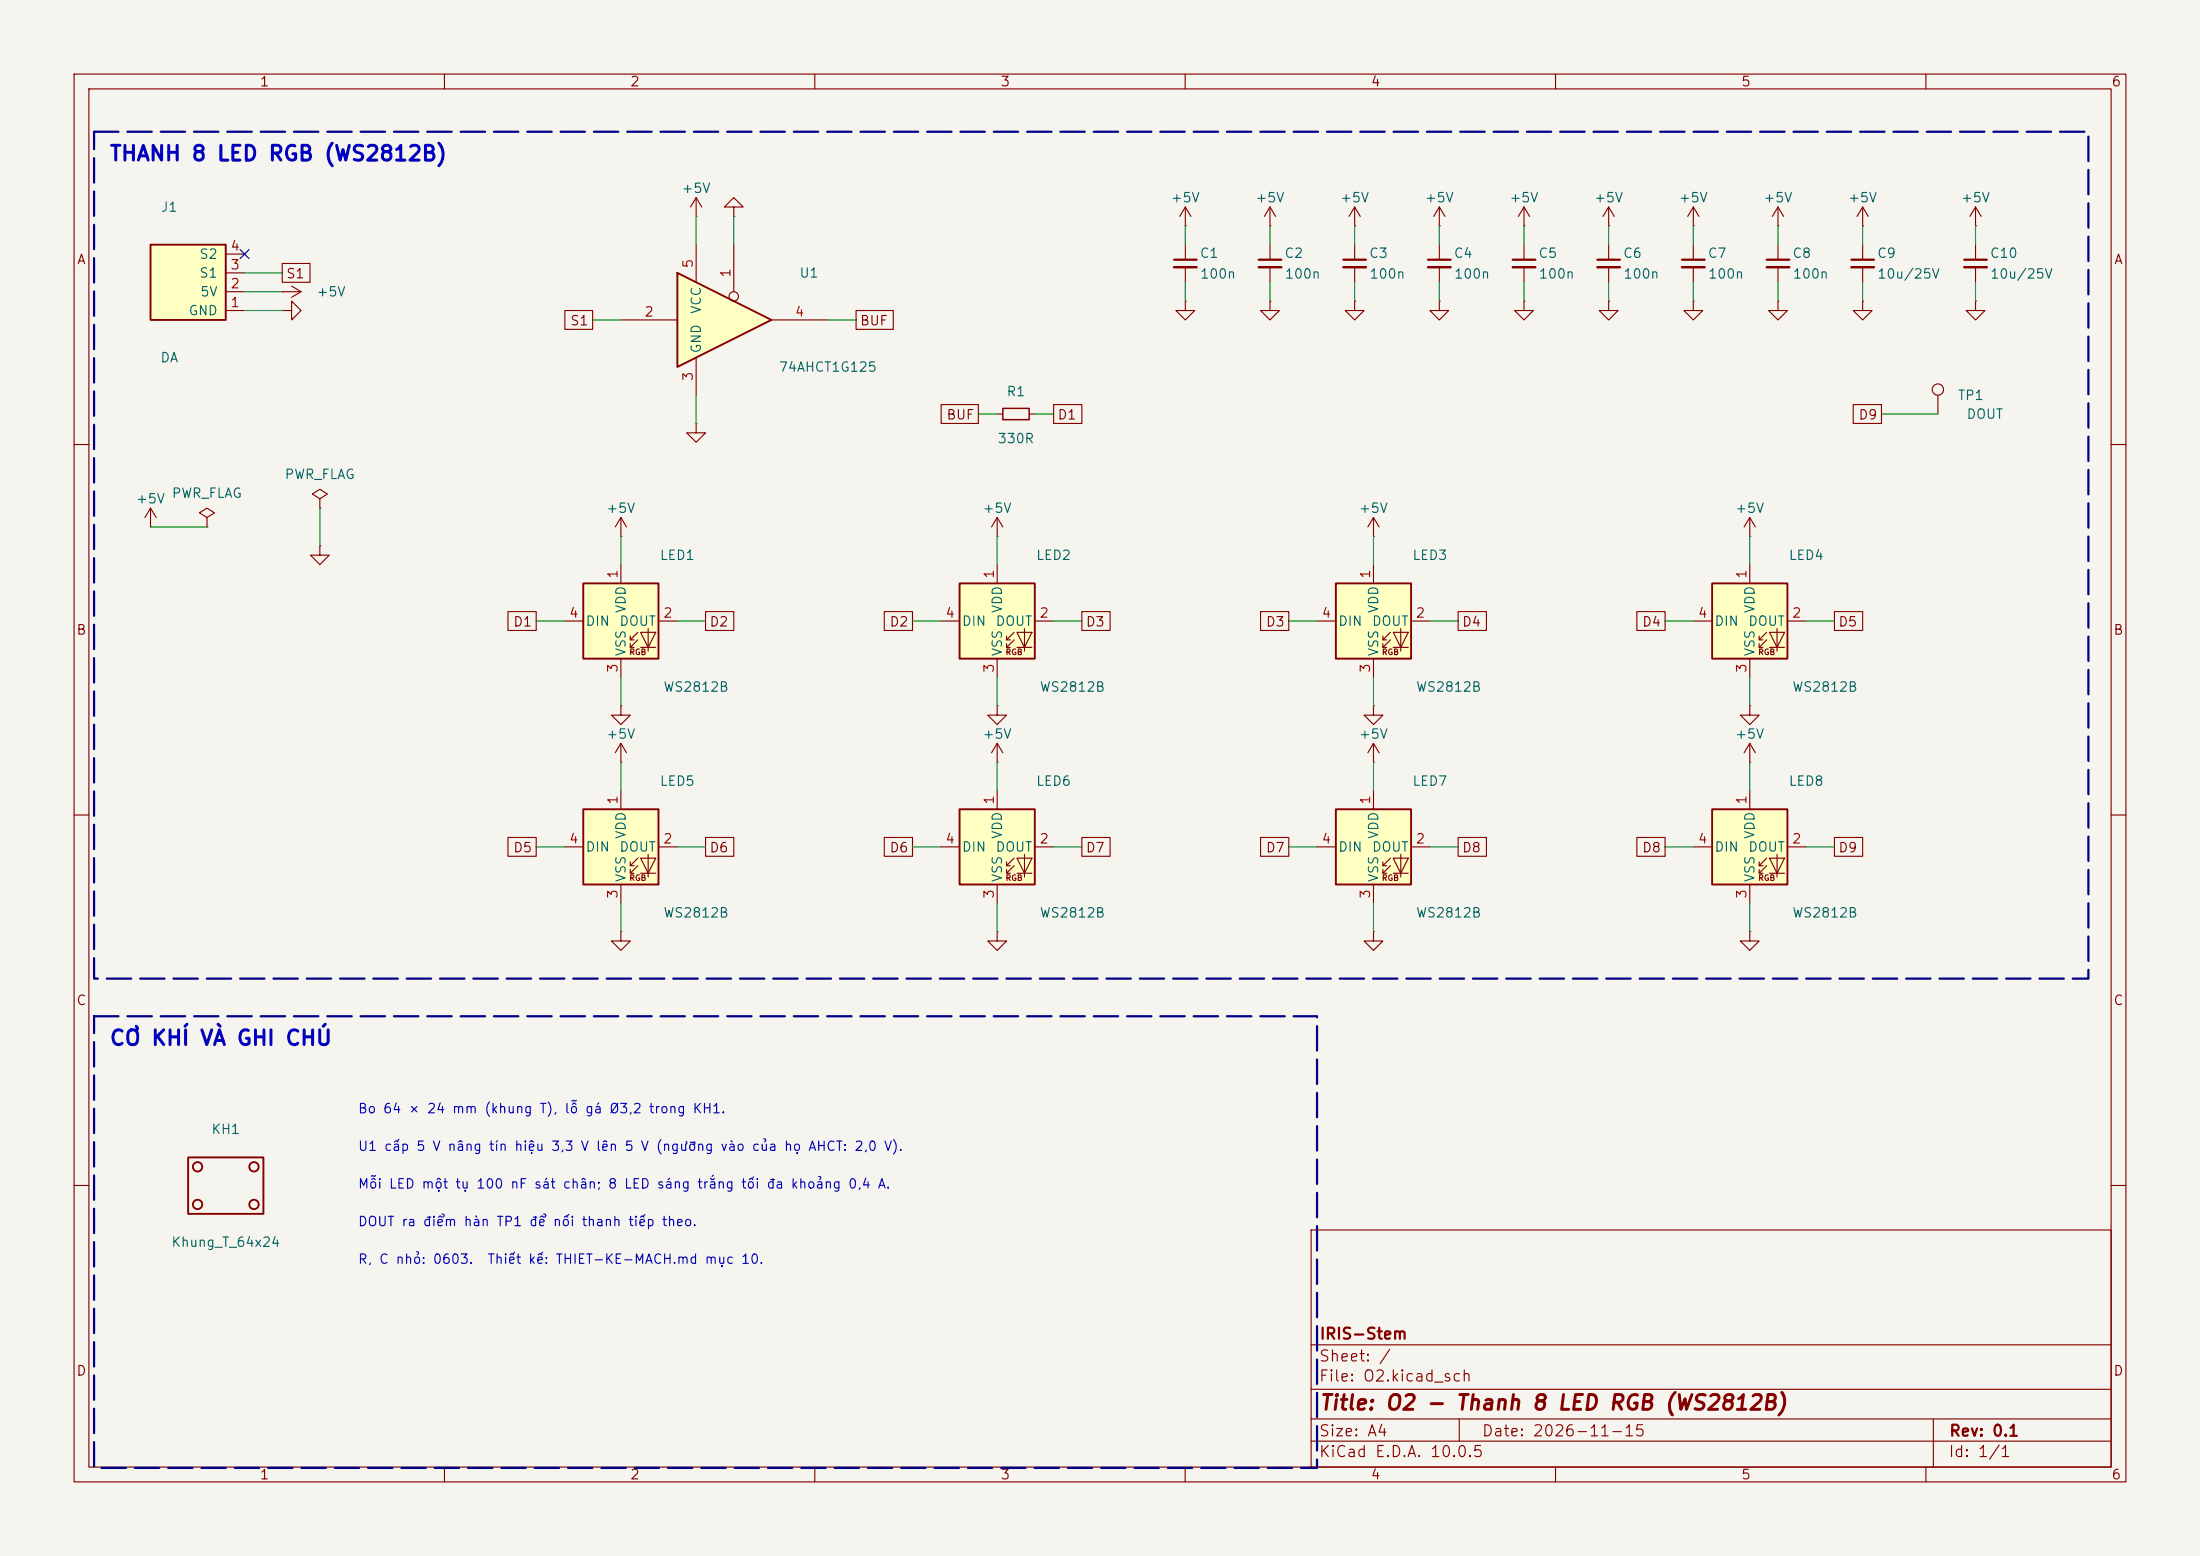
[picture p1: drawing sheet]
<svg xmlns="http://www.w3.org/2000/svg" width="297mm" height="210mm" viewBox="0 0 297 210" stroke-linecap="round" stroke-linejoin="round" font-family="sans-serif">
<path d="M0 0h297v210h-297z" fill="#f5f4ef" stroke="#f5f4ef" stroke-width=".14"/>
<g fill="none" stroke="#840000" stroke-width=".15">
<path d="M10 10h277v190h-277zM12 12h273v186h-273zM60 10v2M110 10v2M160 10v2M210 10v2M260 10v2M10 60h2M285 60h2M10 110h2M285 110h2M10 160h2"/>
<path d="M177 166h108v32h-108zM285 160h2M60 198v2M110 198v2M160 198v2M177 194.5h108M177 191.5h108M177 187.5h108M177 181.5h108M197 191.5v3M210 198v2M260 198v2"/>
<path d="M261 191.5v6.5"/>
</g>
<path d="M180.3 78.7h10.2v10.2h-10.2z" fill="#ffffc2"/>
<path d="M185.4 76.2v2.5M177.8 83.8h2.5M185.4 88.9v2.5M186.7 86.4h.5M186.7 87.4h.5M187.7 85.3l-1 1.1v-.5M187.7 86.4l-1 1v-.5M188.1 85.3h2l-1 2.1zM188.1 87.4h2M189.1 84.8v3.1M190.5 83.8h2.5" fill="none" stroke="#840000" stroke-width=".15"/>
<path d="M180.3 78.7h10.2v10.2h-10.2z" fill="none" stroke="#840000" stroke-width=".25"/>
<path d="M180.3 109.2h10.2v10.2h-10.2z" fill="#ffffc2"/>
<g fill="none" stroke="#840000" stroke-width=".15">
<path d="M94 29.2h.1M94 26.7l-.8 1.2M94 26.7l.7 1.2M94 26.7v2.5M160 30.5h.1M160 27.9l-.7 1.3M160 27.9l.8 1.3M160 27.9v2.6M160 33v2.1M160 36.1v2M171.4 30.5h.1M171.4 27.9v2.6"/>
<path d="M171.4 33v2.1M171.4 36.1v2M171.4 27.9l-.7 1.3M171.4 27.9l.8 1.3M205.7 30.5h.1M205.7 27.9l-.7 1.3M205.7 27.9l.8 1.3M205.7 27.9v2.6M217.2 30.5h.1M217.2 27.9l-.8 1.3M217.2 27.9l.7 1.3M217.2 27.9v2.6"/>
<path d="M228.6 30.5h.1M228.6 27.9l-.8 1.3M228.6 27.9l.8 1.3M228.6 27.9v2.6M228.6 33v2.1M228.6 36.1v2M240 30.5h.1M240 27.9l-.7 1.3M240 27.9l.8 1.3M240 27.9v2.6M160 40.6v1.3h1.3l-1.3 1.3-1.3-1.3h1.3M160 40.6h.1"/>
<path d="M171.4 40.6v1.3h1.3l-1.3 1.3-1.2-1.3h1.2M171.4 40.6h.1M217.2 40.6v1.3h1.2l-1.2 1.3-1.3-1.3h1.3M217.2 40.6h.1M228.6 40.6v1.3h1.3l-1.3 1.3-1.3-1.3h1.3M228.6 40.6h.1M240 40.6v1.3h1.3l-1.3 1.3-1.2-1.3h1.2M240 40.6h.1M261.6 53.3v2.6M266.7 40.6v1.3h1.3l-1.3 1.3-1.3-1.3h1.3M266.7 40.6h.1M83.8 95.3v1.2h1.3l-1.3 1.3-1.3-1.3h1.3"/>
<path d="M83.8 95.3h.1M185.4 95.3v1.2h1.3l-1.3 1.3-1.3-1.3h1.3M185.4 95.3h.1M236.2 95.3v1.2h1.3l-1.3 1.3-1.3-1.3h1.3M236.2 95.3h.1M83.8 102.9h.1M83.8 100.3l-.7 1.3M83.8 100.3l.8 1.3M83.8 100.3v2.6M177.8 114.3h2.5M185.4 102.9h.1M185.4 100.3v2.6"/>
<path d="M185.4 106.7v2.5M185.4 119.4v2.5M185.4 100.3l-.7 1.3M185.4 100.3l.8 1.3M186.7 116.8h.5M186.7 117.9h.5M187.7 115.8l-1 1v-.5M187.7 116.8l-1 1.1v-.6M188.1 115.8h2l-1 2.1zM188.1 117.9h2M189.1 115.3v3.1M190.5 114.3h2.5"/>
<path d="M83.8 125.7v1.3h1.3l-1.3 1.3-1.3-1.3h1.3M83.8 125.7h.1"/>
<circle cx="261.6" cy="52.6" r=".76"/>
</g>
<path d="M180.3 109.2h10.2v10.2h-10.2z" fill="none" stroke="#840000" stroke-width=".25"/>
<path d="M158.5 35.1h3M169.9 35.1h3.1M227.1 35.1h3" fill="none" stroke="#840000" stroke-width=".3"/>
<path d="M158.5 36.1h3M169.9 36.1h3.1M227.1 36.1h3" fill="none" stroke="#840000" stroke-width=".33"/>
<path d="M78.7 109.2h10.2v10.2h-10.2z" fill="#ffffc2"/>
<path d="M76.2 114.3h2.5M83.8 106.7v2.5M83.8 119.4v2.5M85.1 116.8h.5M85.1 117.9h.5M86.1 115.8l-1 1v-.5M86.1 116.8l-1 1.1v-.6M86.5 115.8h2l-1 2.1zM86.5 117.9h2M87.5 115.3v3.1M88.9 114.3h2.5" fill="none" stroke="#840000" stroke-width=".15"/>
<path d="M78.7 109.2h10.2v10.2h-10.2z" fill="none" stroke="#840000" stroke-width=".25"/>
<path d="M78.7 78.7h10.2v10.2h-10.2z" fill="#ffffc2"/>
<g fill="none" stroke="#840000" stroke-width=".15">
<path d="M240 33v2.1M240 36.1v2M83.8 72.4h.1M83.8 69.9v2.5M83.8 76.2v2.5M83.8 69.9l-.7 1.2M83.8 69.9l.8 1.2M134.6 72.4h.1M134.6 69.9l-.7 1.2M134.6 69.9l.8 1.2M134.6 69.9v2.5M185.4 72.4h.1"/>
<path d="M185.4 69.9l-.7 1.2M185.4 69.9l.8 1.2M185.4 69.9v2.5M76.2 83.8h2.5M83.8 88.9v2.5M85.1 86.4h.5M85.1 87.4h.5M86.1 85.3l-1 1.1v-.5M86.1 86.4l-1 1v-.5M86.5 85.3h2l-1 2.1zM86.5 87.4h2M87.5 84.8v3.1"/>
<path d="M88.9 83.8h2.5M134.6 95.3v1.2h1.3l-1.3 1.3-1.3-1.3h1.3M134.6 95.3h.1M134.6 102.9h.1M134.6 100.3v2.6M134.6 100.3l-.7 1.3M134.6 100.3l.8 1.3M134.6 125.7v1.3h1.3l-1.3 1.3-1.3-1.3h1.3M134.6 125.7h.1M185.4 125.7v1.3h1.3l-1.3 1.3-1.3-1.3h1.3M185.4 125.7h.1"/>
</g>
<path d="M78.7 78.7h10.2v10.2h-10.2z" fill="none" stroke="#840000" stroke-width=".25"/>
<path d="M238.5 35.1h3.1" fill="none" stroke="#840000" stroke-width=".3"/>
<path d="M238.5 36.1h3.1" fill="none" stroke="#840000" stroke-width=".33"/>
<path d="M129.5 78.7h10.2v10.2h-10.2z" fill="#ffffc2"/>
<path d="M134.6 76.2v2.5M127 83.8h2.5M134.6 88.9v2.5M135.9 86.4h.5M135.9 87.4h.5M136.9 85.3l-1 1.1v-.5M136.9 86.4l-1 1v-.5M137.3 85.3h2l-1 2.1zM137.3 87.4h2M138.3 84.8v3.1M139.7 83.8h2.5" fill="none" stroke="#840000" stroke-width=".15"/>
<path d="M129.5 78.7h10.2v10.2h-10.2z" fill="none" stroke="#840000" stroke-width=".25"/>
<path d="M129.5 109.2h10.2v10.2h-10.2z" fill="#ffffc2"/>
<g fill="none" stroke="#840000" stroke-width=".15">
<path d="M38.1 39.4h.1M38.1 39.4h2.5M39.4 38.6l1.2 .8M40.6 39.4l-1.2 .7M127 114.3h2.5M134.6 106.7v2.5M134.6 119.4v2.5M135.9 116.8h.5M135.9 117.9h.5M136.9 115.8l-1 1v-.5M136.9 116.8l-1 1.1v-.6M137.3 115.8h2l-1 2.1z"/>
<path d="M137.3 117.9h2M138.3 115.3v3.1M139.7 114.3h2.5M236.2 102.9h.1M236.2 100.3l-.7 1.3M236.2 100.3l.8 1.3M236.2 100.3v2.6M236.2 125.7v1.3h1.3l-1.3 1.3-1.3-1.3h1.3M236.2 125.7h.1"/>
</g>
<path d="M129.5 109.2h10.2v10.2h-10.2z" fill="none" stroke="#840000" stroke-width=".25"/>
<path d="M20.3 33h10.2v10.2h-10.2z" fill="#ffffc2"/>
<g fill="none" stroke="#840000" stroke-width=".25">
<path d="M20.3 33h10.2v10.2h-10.2zM25.4 156.2h10.2v7.6h-10.2z"/>
<circle cx="26.7" cy="157.5" r=".63"/>
<circle cx="34.3" cy="157.5" r=".63"/>
<circle cx="26.7" cy="162.6" r=".63"/>
<circle cx="34.3" cy="162.6" r=".63"/>
</g>
<g fill="none" stroke="#840000" stroke-width=".15">
<path d="M30.5 39.4h2.5M30.5 36.8h2.5M30.5 34.3h2.5M251.5 33v2.1M251.5 36.1v2M30.5 41.9h2.5M38.1 41.9h1.3v-1.3l1.2 1.3-1.2 1.3v-1.3M38.1 41.9h.1M94 57.2v1.2h1.2l-1.2 1.3-1.3-1.3h1.3M94 57.2h.1M134.6 55.9h.8M138.9 55.9h.8"/>
<path d="M20.3 71.1h.1M20.3 68.6l-.7 1.3M20.3 68.6l.8 1.3M20.3 68.6v2.5M27.9 69.9l1.1-.7-1.1-.6-1 .6 1 .7v1.2M27.9 71.1h.1M43.2 73.7v1.2h1.2l-1.2 1.3-1.3-1.3h1.3M43.2 73.7h.1M43.2 67.3l1-.6-1-.7-1 .7 1 .6v1.3M43.2 68.6h.1"/>
</g>
<path d="M249.9 35.1h3.1" fill="none" stroke="#840000" stroke-width=".3"/>
<path d="M249.9 36.1h3.1" fill="none" stroke="#840000" stroke-width=".33"/>
<path d="M135.4 55.1h3.5v1.5h-3.5z" fill="none" stroke="#840000" stroke-width=".2"/>
<path d="M231.1 109.2h10.2v10.2h-10.2z" fill="#ffffc2"/>
<g fill="none" stroke="#840000" stroke-width=".15">
<path d="M99.1 27.9h1.2l-1.2-1.2-1.3 1.2h1.3v1.3M99.1 29.2h.1M228.6 114.3h2.5M236.2 106.7v2.5M236.2 119.4v2.5M237.5 116.8h.5M237.5 117.9h.5M238.5 115.8l-1 1v-.5M238.5 116.8l-1 1.1v-.6M238.9 115.8h2l-1 2.1zM238.9 117.9h2M239.9 115.3v3.1"/>
<path d="M241.3 114.3h2.5"/>
</g>
<path d="M231.1 109.2h10.2v10.2h-10.2z" fill="none" stroke="#840000" stroke-width=".25"/>
<path d="M91.4 36.8l12.7 6.4-12.7 6.3z" fill="#ffffc2"/>
<path d="M91.4 36.8l12.7 6.4-12.7 6.3z" fill="none" stroke="#840000" stroke-width=".25"/>
<g fill="none" stroke="#840000" stroke-width=".15">
<path d="M94 33v5.1M99.1 33v6.4M194.3 33v2.1M194.3 36.1v2M205.7 33v2.1M205.7 36.1v2M217.2 33v2.1M217.2 36.1v2M83.8 43.2h7.6M94 48.3v5M104.1 43.2h7.7M194.3 40.6v1.3h1.3l-1.3 1.3-1.3-1.3h1.3"/>
<path d="M194.3 40.6h.1M205.7 40.6v1.3h1.3l-1.3 1.3-1.2-1.3h1.2M205.7 40.6h.1M251.5 40.6v1.3h1.2l-1.2 1.3-1.3-1.3h1.3M251.5 40.6h.1M236.2 72.4h.1M236.2 69.9l-.7 1.2M236.2 69.9l.8 1.2M236.2 69.9v2.5"/>
<circle cx="99.1" cy="40" r=".63"/>
</g>
<path d="M192.8 35.1h3M204.2 35.1h3.1M215.6 35.1h3.1" fill="none" stroke="#840000" stroke-width=".3"/>
<path d="M192.8 36.1h3M204.2 36.1h3.1M215.6 36.1h3.1" fill="none" stroke="#840000" stroke-width=".33"/>
<path d="M231.1 78.7h10.2v10.2h-10.2z" fill="#ffffc2"/>
<g fill="none" stroke="#840000" stroke-width=".15">
<path d="M38.1 35.6h3.8v2.5h-3.8zM182.9 30.5h.1M182.9 27.9v2.6M182.9 33v2.1M182.9 36.1v2M182.9 27.9l-.8 1.3M182.9 27.9l.7 1.3M194.3 30.5h.1M194.3 27.9l-.8 1.3M194.3 27.9l.8 1.3M194.3 27.9v2.6M251.5 30.5h.1"/>
<path d="M251.5 27.9l-.8 1.3M251.5 27.9l.7 1.3M251.5 27.9v2.6M266.7 30.5h.1M266.7 27.9v2.6M266.7 33v2.1M266.7 36.1v2M266.7 27.9l-.8 1.3M266.7 27.9l.8 1.3M76.3 41.9h3.7v2.6h-3.7zM115.6 41.9h5v2.6h-5zM127.1 54.6h5v2.6h-5z"/>
<path d="M142.2 54.6h3.9v2.6h-3.9zM182.9 40.6v1.3h1.2l-1.2 1.3-1.3-1.3h1.3M182.9 40.6h.1M250.2 54.6h3.8v2.6h-3.8zM236.2 76.2v2.5M68.6 82.5h3.8v2.6h-3.8zM95.2 82.5h3.9v2.6h-3.9zM119.4 82.5h3.8v2.6h-3.8zM146 82.5h3.9v2.6h-3.9zM170.2 82.5h3.8v2.6h-3.8zM196.8 82.5h3.9v2.6h-3.9zM221 82.5h3.8v2.6h-3.8z"/>
<path d="M228.6 83.8h2.5M236.2 88.9v2.5M237.5 86.4h.5M237.5 87.4h.5M238.5 85.3l-1 1.1v-.5M238.5 86.4l-1 1v-.5M238.9 85.3h2l-1 2.1zM238.9 87.4h2M239.9 84.8v3.1M241.3 83.8h2.5M247.6 82.5h3.9v2.6h-3.9zM68.6 113h3.8v2.6h-3.8z"/>
<path d="M95.2 113h3.9v2.6h-3.9zM119.4 113h3.8v2.6h-3.8zM146 113h3.9v2.6h-3.9zM170.2 113h3.8v2.6h-3.8zM196.8 113h3.9v2.6h-3.9zM221 113h3.8v2.6h-3.8zM247.6 113h3.9v2.6h-3.9z"/>
</g>
<path d="M231.1 78.7h10.2v10.2h-10.2z" fill="none" stroke="#840000" stroke-width=".25"/>
<path d="M181.4 35.1h3M265.2 35.1h3" fill="none" stroke="#840000" stroke-width=".3"/>
<path d="M181.4 36.1h3M265.2 36.1h3" fill="none" stroke="#840000" stroke-width=".33"/>
<g fill="none" stroke="#009600" stroke-width=".15">
<path d="M33 36.8h5.1M33 39.4h5.1M94 29.2v3.8M99.1 29.2v3.8M160 30.5v2.5M160 38.1v2.5M171.4 30.5v2.5M171.4 38.1v2.5M182.9 30.5v2.5M182.9 38.1v2.5M194.3 30.5v2.5M194.3 38.1v2.5"/>
<path d="M205.7 30.5v2.5M205.7 38.1v2.5M217.2 30.5v2.5M217.2 38.1v2.5M228.6 30.5v2.5M228.6 38.1v2.5M240 30.5v2.5M240 38.1v2.5M251.5 30.5v2.5M251.5 38.1v2.5M266.7 30.5v2.5M266.7 38.1v2.5"/>
<path d="M33 41.9h5.1M80 43.2h3.8M94 53.3v3.9M111.8 43.2h3.8M132.1 55.9h2.5M139.7 55.9h2.5M254 55.9h7.6M20.3 71.1h7.6M43.2 68.6v5.1M83.8 72.4v3.8M134.6 72.4v3.8M185.4 72.4v3.8"/>
<path d="M236.2 72.4v3.8M72.4 83.8h3.8M83.8 91.4v3.9M91.4 83.8h3.8M123.2 83.8h3.8M134.6 91.4v3.9M142.2 83.8h3.8M174 83.8h3.8M185.4 91.4v3.9M193 83.8h3.8M224.8 83.8h3.8M236.2 91.4v3.9"/>
<path d="M243.8 83.8h3.8M72.4 114.3h3.8M83.8 102.9v3.8M91.4 114.3h3.8M123.2 114.3h3.8M134.6 102.9v3.8M142.2 114.3h3.8M174 114.3h3.8M185.4 102.9v3.8M193 114.3h3.8M224.8 114.3h3.8M236.2 102.9v3.8"/>
<path d="M243.8 114.3h3.8M83.8 121.9v3.8M134.6 121.9v3.8M185.4 121.9v3.8M236.2 121.9v3.8"/>
</g>
<path d="M32.4 33.7l1.2 1.2M33.6 33.7l-1.2 1.2" fill="none" stroke="#000084" stroke-width=".15"/>
<path d="M12.7 17.8h269.2v114.3h-269.2zM12.7 137.2h165.1v60.9h-165.1z" fill="none" stroke="#000084" stroke-width=".3" stroke-dasharray="3.3 1.2"/>
<g font-size="2" fill="#0000c2">
<text x="14.7" y="22.2">THANH 8 LED RGB (WS2812B)</text>
<text x="14.7" y="141.6">CƠ KHÍ VÀ GHI CHÚ</text>
</g>
<text font-size="2" fill="#840000" x="178" y="190.8">Title: O2 - Thanh 8 LED RGB (WS2812B)</text>
<g font-size="1.5" fill="#840000">
<text x="178" y="184.1">Sheet: /</text>
<text x="178" y="181.1">IRIS-Stem</text>
<text x="178" y="186.8">File: O2.kicad_sch</text>
<text x="178" y="197">KiCad E.D.A. 10.0.5</text>
<text x="178" y="194.2">Size: A4</text>
<text x="200" y="194.2">Date: 2026-11-15</text>
<text x="263" y="197">Id: 1/1</text>
<text x="263" y="194.2">Rev: 0.1</text>
</g>
<g font-size="1.3" fill="#840000">
<text x="35" y="12">1</text>
<text x="85" y="12">2</text>
<text x="135" y="12">3</text>
<text x="185" y="12">4</text>
<text x="235" y="12">5</text>
<text x="285" y="12">6</text>
<text x="10.3" y="36">A</text>
<text x="285.3" y="36">A</text>
<text x="38.5" y="37.9">S1</text>
<text x="76.9" y="44.2">S1</text>
<text x="116" y="44.2">BUF</text>
<text x="127.7" y="56.9">BUF</text>
<text x="142.7" y="56.9">D1</text>
<text x="250.8" y="56.9">D9</text>
<text x="10.2" y="86">B</text>
<text x="69.2" y="84.9">D1</text>
<text x="95.7" y="84.9">D2</text>
<text x="120" y="84.9">D2</text>
<text x="146.5" y="84.9">D3</text>
<text x="170.8" y="84.9">D3</text>
<text x="197.3" y="84.9">D4</text>
<text x="221.6" y="84.9">D4</text>
<text x="248.1" y="84.9">D5</text>
<text x="285.2" y="86">B</text>
<text x="69.2" y="115.4">D5</text>
<text x="95.7" y="115.4">D6</text>
<text x="120" y="115.4">D6</text>
<text x="146.5" y="115.4">D7</text>
<text x="170.8" y="115.4">D7</text>
<text x="197.3" y="115.4">D8</text>
<text x="221.6" y="115.4">D8</text>
<text x="248.1" y="115.4">D9</text>
<text x="10.2" y="136">C</text>
<text x="285.2" y="136">C</text>
<text x="10.2" y="186">D</text>
<text x="285.2" y="186">D</text>
<text x="35" y="200">1</text>
<text x="85" y="200">2</text>
<text x="135" y="200">3</text>
<text x="185" y="200">4</text>
<text x="235" y="200">5</text>
<text x="285" y="200">6</text>
</g>
<g font-size="1.3" fill="#006464">
<text x="21.6" y="28.9">J1</text>
<text x="91.9" y="26.4">+5V</text>
<text x="158" y="27.6">+5V</text>
<text x="169.4" y="27.6">+5V</text>
<text x="180.8" y="27.6">+5V</text>
<text x="192.2" y="27.6">+5V</text>
<text x="203.7" y="27.6">+5V</text>
<text x="215.1" y="27.6">+5V</text>
<text x="226.5" y="27.6">+5V</text>
<text x="238" y="27.6">+5V</text>
<text x="249.4" y="27.6">+5V</text>
<text x="264.6" y="27.6">+5V</text>
<text x="26.8" y="35.3">S2</text>
<text x="161.9" y="35.1">C1</text>
<text x="173.3" y="35.1">C2</text>
<text x="184.7" y="35.1">C3</text>
<text x="196.2" y="35.1">C4</text>
<text x="207.6" y="35.1">C5</text>
<text x="219" y="35.1">C6</text>
<text x="230.5" y="35.1">C7</text>
<text x="241.9" y="35.1">C8</text>
<text x="253.3" y="35.1">C9</text>
<text x="268.6" y="35.1">C10</text>
<text x="26.8" y="37.8">S1</text>
<text x="26.9" y="40.3">5V</text>
<text x="42.6" y="40.3">+5V</text>
<text x="107.8" y="37.8">U1</text>
<text x="161.9" y="37.9">100n</text>
<text x="173.4" y="37.9">100n</text>
<text x="184.8" y="37.9">100n</text>
<text x="196.2" y="37.9">100n</text>
<text x="207.6" y="37.9">100n</text>
<text x="219.1" y="37.9">100n</text>
<text x="230.5" y="37.9">100n</text>
<text x="241.9" y="37.9">100n</text>
<text x="253.3" y="37.9">10u/25V</text>
<text x="268.6" y="37.9">10u/25V</text>
<text x="25.4" y="42.9">GND</text>
<text x="94.9" y="47.8" transform="rotate(-90 94.9 47.8)">GND</text>
<text x="94.9" y="42.5" transform="rotate(-90 94.9 42.5)">VCC</text>
<text x="21.6" y="49.2">DA</text>
<text x="105" y="50.5">74AHCT1G125</text>
<text x="135.8" y="53.8">R1</text>
<text x="264.2" y="54.3">TP1</text>
<text x="265.4" y="56.8">DOUT</text>
<text x="38.3" y="65">PWR_FLAG</text>
<text x="134.6" y="60.1">330R</text>
<text x="18.3" y="68.3">+5V</text>
<text x="23.1" y="67.5">PWR_FLAG</text>
<text x="81.8" y="69.5">+5V</text>
<text x="132.6" y="69.5">+5V</text>
<text x="183.4" y="69.5">+5V</text>
<text x="234.2" y="69.5">+5V</text>
<text x="89" y="75.9">LED1</text>
<text x="139.8" y="75.9">LED2</text>
<text x="190.6" y="75.9">LED3</text>
<text x="241.4" y="75.9">LED4</text>
<text x="84.8" y="82.8" transform="rotate(-90 84.8 82.8)">VDD</text>
<text x="135.6" y="82.8" transform="rotate(-90 135.6 82.8)">VDD</text>
<text x="186.4" y="82.8" transform="rotate(-90 186.4 82.8)">VDD</text>
<text x="237.2" y="82.8" transform="rotate(-90 237.2 82.8)">VDD</text>
<text x="79" y="84.8">DIN</text>
<text x="83.5" y="84.8">DOUT</text>
<text x="84.8" y="88.7" transform="rotate(-90 84.8 88.7)">VSS</text>
<text x="129.8" y="84.8">DIN</text>
<text x="134.3" y="84.8">DOUT</text>
<text x="135.6" y="88.7" transform="rotate(-90 135.6 88.7)">VSS</text>
<text x="180.6" y="84.8">DIN</text>
<text x="185.1" y="84.8">DOUT</text>
<text x="186.4" y="88.7" transform="rotate(-90 186.4 88.7)">VSS</text>
<text x="231.4" y="84.8">DIN</text>
<text x="235.9" y="84.8">DOUT</text>
<text x="237.2" y="88.7" transform="rotate(-90 237.2 88.7)">VSS</text>
<text x="89.5" y="93.7">WS2812B</text>
<text x="140.3" y="93.7">WS2812B</text>
<text x="191.1" y="93.7">WS2812B</text>
<text x="241.9" y="93.7">WS2812B</text>
<text x="81.8" y="100">+5V</text>
<text x="132.6" y="100">+5V</text>
<text x="183.4" y="100">+5V</text>
<text x="234.2" y="100">+5V</text>
<text x="89" y="106.4">LED5</text>
<text x="139.8" y="106.4">LED6</text>
<text x="190.6" y="106.4">LED7</text>
<text x="241.4" y="106.4">LED8</text>
<text x="84.8" y="113.3" transform="rotate(-90 84.8 113.3)">VDD</text>
<text x="135.6" y="113.3" transform="rotate(-90 135.6 113.3)">VDD</text>
<text x="186.4" y="113.3" transform="rotate(-90 186.4 113.3)">VDD</text>
<text x="237.2" y="113.3" transform="rotate(-90 237.2 113.3)">VDD</text>
<text x="79" y="115.3">DIN</text>
<text x="83.5" y="115.3">DOUT</text>
<text x="84.8" y="119.2" transform="rotate(-90 84.8 119.2)">VSS</text>
<text x="129.8" y="115.3">DIN</text>
<text x="134.3" y="115.3">DOUT</text>
<text x="135.6" y="119.2" transform="rotate(-90 135.6 119.2)">VSS</text>
<text x="180.6" y="115.3">DIN</text>
<text x="185.1" y="115.3">DOUT</text>
<text x="186.4" y="119.2" transform="rotate(-90 186.4 119.2)">VSS</text>
<text x="231.4" y="115.3">DIN</text>
<text x="235.9" y="115.3">DOUT</text>
<text x="237.2" y="119.2" transform="rotate(-90 237.2 119.2)">VSS</text>
<text x="89.5" y="124.2">WS2812B</text>
<text x="140.3" y="124.2">WS2812B</text>
<text x="191.1" y="124.2">WS2812B</text>
<text x="241.9" y="124.2">WS2812B</text>
<text x="28.4" y="153.4">KH1</text>
<text x="23" y="168.6">Khung_T_64x24</text>
</g>
<g font-size="1.3" fill="#a90000">
<text x="31" y="34.2">4</text>
<text x="31" y="41.8">1</text>
<text x="31" y="39.2">2</text>
<text x="31" y="36.7">3</text>
<text x="93.8" y="36.3" transform="rotate(-90 93.8 36.3)">5</text>
<text x="98.9" y="37.6" transform="rotate(-90 98.9 37.6)">1</text>
<text x="86.9" y="43">2</text>
<text x="107.2" y="43">4</text>
<text x="93.8" y="51.5" transform="rotate(-90 93.8 51.5)">3</text>
<text x="76.7" y="83.7">4</text>
<text x="83.7" y="78.2" transform="rotate(-90 83.7 78.2)">1</text>
<text x="89.4" y="83.7">2</text>
<text x="127.5" y="83.7">4</text>
<text x="134.5" y="78.2" transform="rotate(-90 134.5 78.2)">1</text>
<text x="140.2" y="83.7">2</text>
<text x="178.3" y="83.7">4</text>
<text x="185.3" y="78.2" transform="rotate(-90 185.3 78.2)">1</text>
<text x="191" y="83.7">2</text>
<text x="229.1" y="83.7">4</text>
<text x="236.1" y="78.2" transform="rotate(-90 236.1 78.2)">1</text>
<text x="241.8" y="83.7">2</text>
<text x="83.7" y="90.9" transform="rotate(-90 83.7 90.9)">3</text>
<text x="134.5" y="90.9" transform="rotate(-90 134.5 90.9)">3</text>
<text x="185.3" y="90.9" transform="rotate(-90 185.3 90.9)">3</text>
<text x="236.1" y="90.9" transform="rotate(-90 236.1 90.9)">3</text>
<text x="83.7" y="108.7" transform="rotate(-90 83.7 108.7)">1</text>
<text x="134.5" y="108.7" transform="rotate(-90 134.5 108.7)">1</text>
<text x="185.3" y="108.7" transform="rotate(-90 185.3 108.7)">1</text>
<text x="236.1" y="108.7" transform="rotate(-90 236.1 108.7)">1</text>
<text x="76.7" y="114.2">4</text>
<text x="89.4" y="114.2">2</text>
<text x="127.5" y="114.2">4</text>
<text x="140.2" y="114.2">2</text>
<text x="178.3" y="114.2">4</text>
<text x="191" y="114.2">2</text>
<text x="229.1" y="114.2">4</text>
<text x="241.8" y="114.2">2</text>
<text x="83.7" y="121.4" transform="rotate(-90 83.7 121.4)">3</text>
<text x="134.5" y="121.4" transform="rotate(-90 134.5 121.4)">3</text>
<text x="185.3" y="121.4" transform="rotate(-90 185.3 121.4)">3</text>
<text x="236.1" y="121.4" transform="rotate(-90 236.1 121.4)">3</text>
</g>
<g font-size="1.3" fill="#0000c2">
<text x="48.2" y="155.7">U1 cấp 5 V nâng tín hiệu 3,3 V lên 5 V (ngưỡng vào của họ AHCT: 2,0 V).</text>
<text x="48.2" y="150.6">Bo 64 × 24 mm (khung T), lỗ gá Ø3,2 trong KH1.</text>
<text x="48.2" y="160.7">Mỗi LED một tụ 100 nF sát chân; 8 LED sáng trắng tối đa khoảng 0,4 A.</text>
<text x="48.2" y="165.8">DOUT ra điểm hàn TP1 để nối thanh tiếp theo.</text>
<text x="48.2" y="170.9">R, C nhỏ: 0603.</text>
<text x="65.7" y="170.9">Thiết kế: THIET-KE-MACH.md mục 10.</text>
</g>
<g font-size=".8" fill="#840000">
<text x="84.9" y="88.6">RGB</text>
<text x="135.7" y="88.6">RGB</text>
<text x="186.5" y="88.6">RGB</text>
<text x="237.3" y="88.6">RGB</text>
<text x="84.9" y="119.1">RGB</text>
<text x="135.7" y="119.1">RGB</text>
<text x="186.5" y="119.1">RGB</text>
<text x="237.3" y="119.1">RGB</text>
</g>
</svg>
